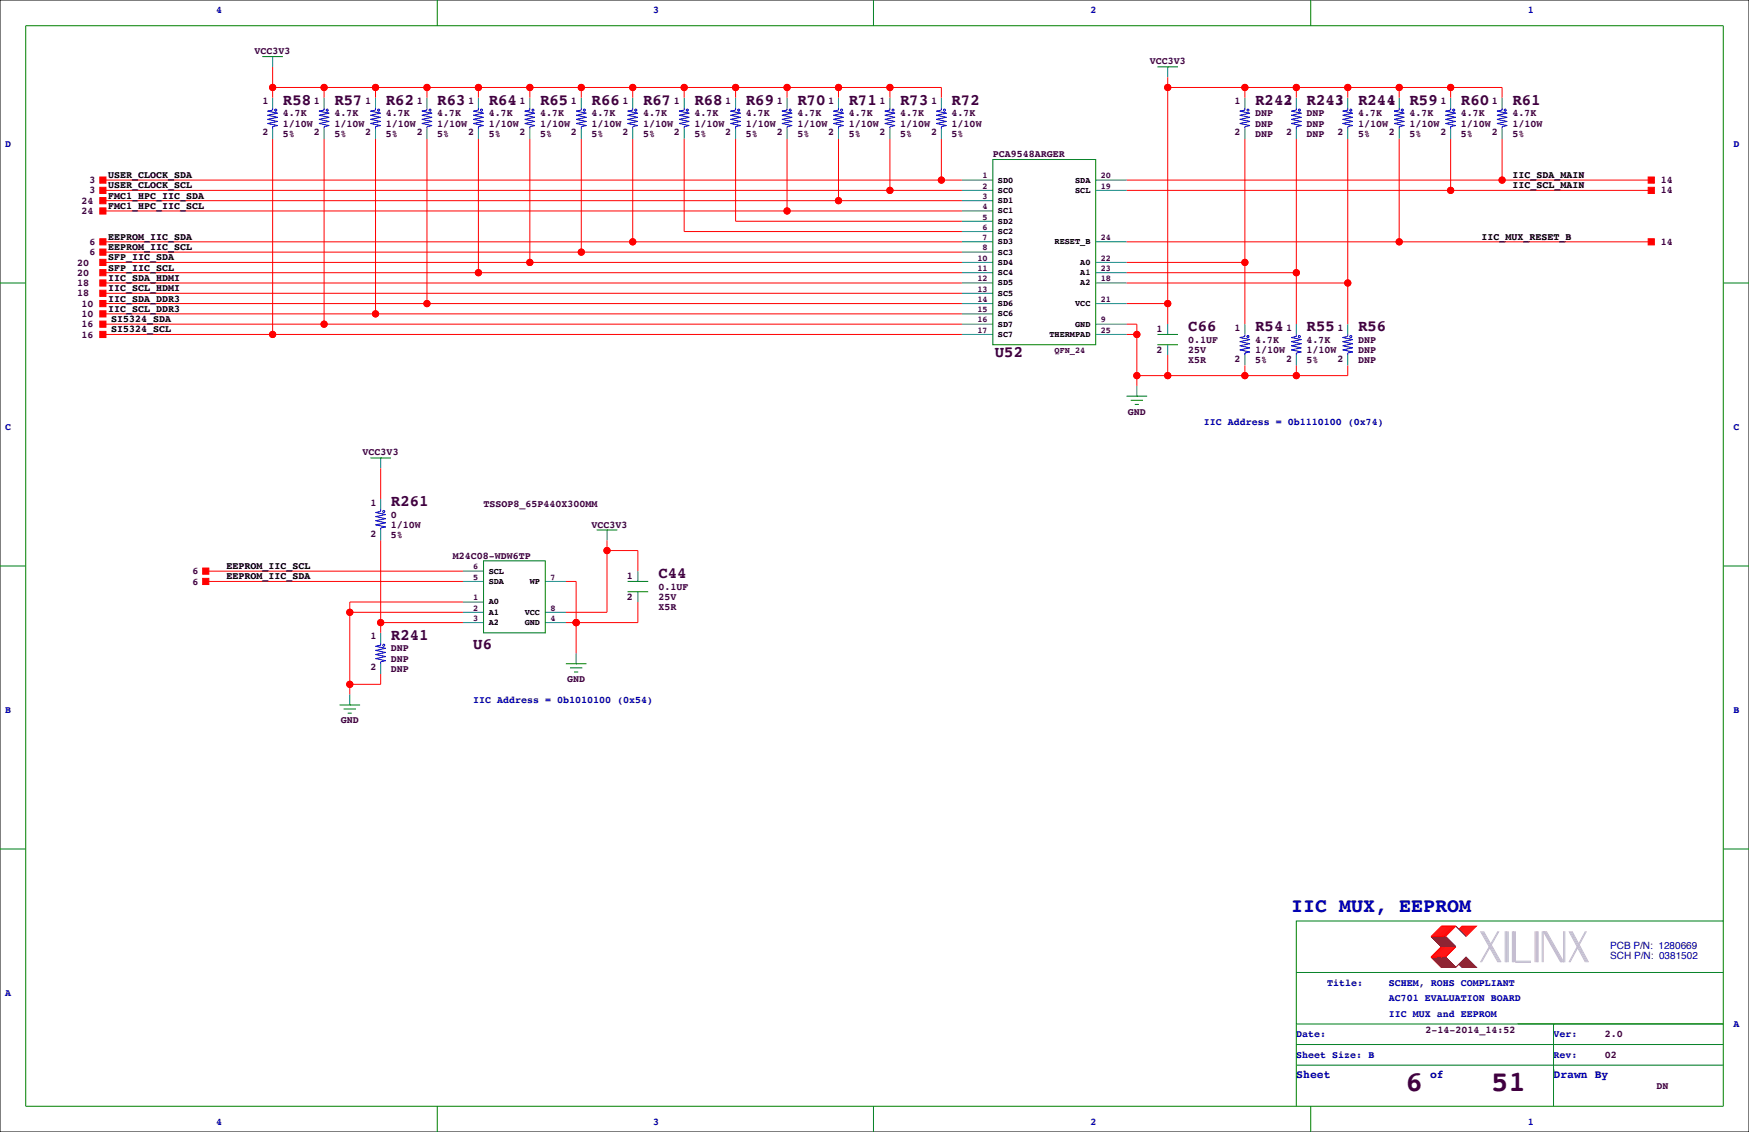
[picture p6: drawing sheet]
<svg xmlns="http://www.w3.org/2000/svg" width="432mm" height="279mm" viewBox="0 0 432 279" stroke-linecap="round" stroke-linejoin="round" font-family="sans-serif">
<path d="M0 0h431.8v279.4h-431.8z" fill="none" stroke="#000" stroke-width=".25"/>
<g fill="none" stroke="#f00" stroke-width=".25">
<path d="M67.3 16.5v7.6M288.3 19.1v60.9M67.3 34.3v48.2M67.3 21.6h165.1v2.5M80 21.6v2.5M80 34.3v45.7M92.7 21.6v2.5M92.7 34.3v43.2M105.4 21.6v2.5M105.4 34.3v40.6M118.1 21.6v2.5M118.1 34.3v33"/>
<path d="M130.8 21.6v2.5M130.8 34.3v30.5M143.5 21.6v2.5M143.5 34.3v27.9M156.2 21.6v2.5M156.2 34.3v25.4M168.9 21.6v2.5M168.9 34.3v22.9h68.6M181.6 21.6v2.5M181.6 34.3v20.3h55.9M194.3 21.6v2.5M194.3 34.3v17.8"/>
<path d="M207 21.6v2.5M207 34.3v15.2M219.7 21.6v2.5M219.7 34.3v12.7M232.4 34.3v10.1M288.3 21.6h82.5v2.5M307.3 21.6v2.5M307.3 34.3v45.7M320 21.6v2.5M320 34.3v45.7M332.7 21.6v2.5M332.7 34.3v45.7"/>
<path d="M345.4 21.6v2.5M345.4 34.3v25.4M358.1 21.6v2.5M358.1 34.3v12.7M370.8 34.3v10.1M25.4 47h212.1M25.4 49.5h212.1M25.4 52.1h212.1M25.4 59.7h212.1M25.4 44.4h212.1M278.1 47h129.6M278.1 59.7h129.6"/>
<path d="M278.1 44.4h129.6M25.4 69.8h212.1M25.4 67.3h212.1M25.4 64.8h212.1M25.4 62.2h212.1M25.4 74.9h212.1M25.4 72.4h212.1M25.4 77.5h212.1M278.1 69.8h54.6M278.1 67.3h41.9M278.1 64.8h29.2M278.1 74.9h10.2"/>
<path d="M25.4 80h212.1M25.4 82.5h212.1M278.1 80h2.6v15.2M278.1 82.5h2.6M288.3 87.6v5.1M307.3 90.2v2.5M320 90.2v2.5M332.7 90.2v2.5h-52M94 115.6v7.6M94 133.3v22.9M149.9 133.3v17.8h-10.2M149.9 135.9h7.6v5.1"/>
<path d="M50.8 143.5h63.5M50.8 141h63.5M86.4 151.1h27.9M94 153.7h20.3M114.3 148.6h-27.9v22.8M139.7 143.5h2.5v17.8M142.2 153.7h.1M157.5 148.6v5.1h-17.8M94 166.4v2.5h-7.6M355.9 233.7l-2.6 2.5h3.6l2.5-2.5M355.9 228.6h3.5l-2.5 2.5h-3.6zM356.1 233.7l-2.5 2.5"/>
<path d="M356.1 228.6l-2.5 2.5M356.4 233.7l-2.6 2.5M356.4 228.6l-2.6 2.5M356.6 233.7l-2.5 2.5M356.6 228.6l-2.5 2.5M356.9 233.7l-2.6 2.5M356.9 228.6l-2.6 2.5M357.1 233.7l-2.5 2.5M357.1 228.6l-2.5 2.5M357.4 233.7l-2.6 2.5M357.4 228.6l-2.6 2.5M357.6 233.7l-2.5 2.5"/>
<path d="M357.6 228.6l-2.5 2.5M357.9 233.7l-2.6 2.5M357.9 228.6l-2.6 2.5M358.1 233.7l-2.5 2.5M358.1 228.6l-2.5 2.5M358.4 233.7l-2.5 2.5M358.4 228.6l-2.5 2.5M358.6 233.7l-2.5 2.5M358.6 228.6l-2.5 2.5M358.9 233.7l-2.5 2.5M358.9 228.6l-2.5 2.5M359.2 233.7l-2.6 2.5"/>
<path d="M359.2 228.6l-2.6 2.5M360.2 229.4l.7-.8h3.6l-2.6 2.5M361.2 228.6l-.8 .8M361.4 228.6l-1 1M361.7 228.6l-1 1M361.9 228.6l-1.2 1.3M362.2 228.6l-1.3 1.3M362.5 228.6l-1.6 1.5M362.7 228.6l-1.5 1.5M363 228.6l-1.8 1.8M363.2 228.6l-1.8 1.8M363.5 228.6l-2.1 2"/>
<path d="M363.7 228.6l-2 2M364 228.6l-2.3 2.3M364.2 228.6l-2.3 2.3"/>
<circle cx="67.3" cy="21.6" r=".76"/>
<circle cx="80" cy="21.6" r=".76"/>
<circle cx="92.7" cy="21.6" r=".76"/>
<circle cx="105.4" cy="21.6" r=".76"/>
<circle cx="118.1" cy="21.6" r=".76"/>
<circle cx="130.8" cy="21.6" r=".76"/>
<circle cx="143.5" cy="21.6" r=".76"/>
<circle cx="156.2" cy="21.6" r=".76"/>
<circle cx="168.9" cy="21.6" r=".76"/>
<circle cx="181.6" cy="21.6" r=".76"/>
<circle cx="194.3" cy="21.6" r=".76"/>
<circle cx="207" cy="21.6" r=".76"/>
<circle cx="219.7" cy="21.6" r=".76"/>
<circle cx="288.3" cy="21.6" r=".76"/>
<circle cx="307.3" cy="21.6" r=".76"/>
<circle cx="320" cy="21.6" r=".76"/>
<circle cx="332.7" cy="21.6" r=".76"/>
<circle cx="345.4" cy="21.6" r=".76"/>
<circle cx="358.1" cy="21.6" r=".76"/>
<circle cx="156.2" cy="59.7" r=".76"/>
<circle cx="194.3" cy="52.1" r=".76"/>
<circle cx="207" cy="49.5" r=".76"/>
<circle cx="219.7" cy="47" r=".76"/>
<circle cx="232.4" cy="44.4" r=".76"/>
<circle cx="345.4" cy="59.7" r=".76"/>
<circle cx="358.1" cy="47" r=".76"/>
<circle cx="370.8" cy="44.4" r=".76"/>
<circle cx="92.7" cy="77.5" r=".76"/>
<circle cx="105.4" cy="74.9" r=".76"/>
<circle cx="118.1" cy="67.3" r=".76"/>
<circle cx="130.8" cy="64.8" r=".76"/>
<circle cx="143.5" cy="62.2" r=".76"/>
<circle cx="288.3" cy="74.9" r=".76"/>
<circle cx="307.3" cy="64.8" r=".76"/>
<circle cx="320" cy="67.3" r=".76"/>
<circle cx="332.7" cy="69.8" r=".76"/>
<circle cx="67.3" cy="82.5" r=".76"/>
<circle cx="80" cy="80" r=".76"/>
<circle cx="280.7" cy="92.7" r=".76"/>
<circle cx="280.7" cy="82.5" r=".76"/>
<circle cx="288.3" cy="92.7" r=".76"/>
<circle cx="307.3" cy="92.7" r=".76"/>
<circle cx="320" cy="92.7" r=".76"/>
<circle cx="149.9" cy="135.9" r=".76"/>
<circle cx="86.4" cy="151.1" r=".76"/>
<circle cx="94" cy="153.7" r=".76"/>
<circle cx="142.2" cy="153.7" r=".76"/>
<circle cx="86.4" cy="168.9" r=".76"/>
</g>
<g fill="#f00" stroke="#f00" stroke-width=".25">
<path d="M50 142.7h1.6v1.6h-1.6z" fill-rule="evenodd"/>
<path d="M50 140.2h1.6v1.5h-1.6z" fill-rule="evenodd"/>
<path d="M24.6 46.2h1.6v1.6h-1.6z" fill-rule="evenodd"/>
<path d="M24.6 48.8h1.6v1.5h-1.6z" fill-rule="evenodd"/>
<path d="M24.6 51.3h1.6v1.5h-1.6z" fill-rule="evenodd"/>
<path d="M24.6 58.9h1.6v1.6h-1.6z" fill-rule="evenodd"/>
<path d="M24.6 61.5h1.6v1.5h-1.6z" fill-rule="evenodd"/>
<path d="M24.6 64h1.6v1.5h-1.6z" fill-rule="evenodd"/>
<path d="M24.6 74.2h1.6v1.5h-1.6z" fill-rule="evenodd"/>
<path d="M24.6 66.5h1.6v1.6h-1.6z" fill-rule="evenodd"/>
<path d="M24.6 69.1h1.6v1.5h-1.6z" fill-rule="evenodd"/>
<path d="M24.6 71.6h1.6v1.6h-1.6z" fill-rule="evenodd"/>
<path d="M24.6 81.8h1.6v1.5h-1.6z" fill-rule="evenodd"/>
<path d="M406.9 43.7h1.5v1.5h-1.5z" fill-rule="evenodd"/>
<path d="M406.9 46.2h1.5v1.6h-1.5z" fill-rule="evenodd"/>
<path d="M24.6 76.7h1.6v1.5h-1.6z" fill-rule="evenodd"/>
<path d="M24.6 79.2h1.6v1.6h-1.6z" fill-rule="evenodd"/>
<path d="M24.6 43.7h1.6v1.5h-1.6z" fill-rule="evenodd"/>
<path d="M406.9 58.9h1.5v1.6h-1.5z" fill-rule="evenodd"/>
<circle cx="94" cy="153.7" r=".76"/>
<circle cx="149.9" cy="135.9" r=".76"/>
<circle cx="86.4" cy="151.1" r=".76"/>
<circle cx="86.4" cy="168.9" r=".76"/>
<circle cx="142.2" cy="153.7" r=".76"/>
<circle cx="332.7" cy="69.8" r=".76"/>
<circle cx="320" cy="67.3" r=".76"/>
<circle cx="307.3" cy="64.8" r=".76"/>
<circle cx="280.7" cy="82.5" r=".76"/>
<circle cx="280.7" cy="92.7" r=".76"/>
<circle cx="288.3" cy="92.7" r=".76"/>
<circle cx="307.3" cy="92.7" r=".76"/>
<circle cx="320" cy="92.7" r=".76"/>
<circle cx="219.7" cy="47" r=".76"/>
<circle cx="207" cy="49.5" r=".76"/>
<circle cx="194.3" cy="52.1" r=".76"/>
<circle cx="156.2" cy="59.7" r=".76"/>
<circle cx="143.5" cy="62.2" r=".76"/>
<circle cx="130.8" cy="64.8" r=".76"/>
<circle cx="105.4" cy="74.9" r=".76"/>
<circle cx="118.1" cy="67.3" r=".76"/>
<circle cx="67.3" cy="82.5" r=".76"/>
<circle cx="370.8" cy="44.4" r=".76"/>
<circle cx="358.1" cy="47" r=".76"/>
<circle cx="288.3" cy="74.9" r=".76"/>
<circle cx="288.3" cy="21.6" r=".76"/>
<circle cx="307.3" cy="21.6" r=".76"/>
<circle cx="320" cy="21.6" r=".76"/>
<circle cx="332.7" cy="21.6" r=".76"/>
<circle cx="358.1" cy="21.6" r=".76"/>
<circle cx="345.4" cy="21.6" r=".76"/>
<circle cx="92.7" cy="77.5" r=".76"/>
<circle cx="80" cy="80" r=".76"/>
<circle cx="232.4" cy="44.4" r=".76"/>
<circle cx="67.3" cy="21.6" r=".76"/>
<circle cx="80" cy="21.6" r=".76"/>
<circle cx="92.7" cy="21.6" r=".76"/>
<circle cx="105.4" cy="21.6" r=".76"/>
<circle cx="118.1" cy="21.6" r=".76"/>
<circle cx="130.8" cy="21.6" r=".76"/>
<circle cx="143.5" cy="21.6" r=".76"/>
<circle cx="156.2" cy="21.6" r=".76"/>
<circle cx="168.9" cy="21.6" r=".76"/>
<circle cx="181.6" cy="21.6" r=".76"/>
<circle cx="194.3" cy="21.6" r=".76"/>
<circle cx="207" cy="21.6" r=".76"/>
<circle cx="219.7" cy="21.6" r=".76"/>
<circle cx="345.4" cy="59.7" r=".76"/>
</g>
<g fill="none" stroke="#008080" stroke-width=".25">
<path d="M67.3 14v2.5M288.3 16.5v2.6M67.3 24.1v2.6M67.3 31.8v2.5M80 24.1v2.6M80 31.8v2.5M92.7 24.1v2.6M92.7 31.8v2.5M105.4 24.1v2.6M105.4 31.8v2.5M118.1 24.1v2.6M118.1 31.8v2.5"/>
<path d="M130.8 24.1v2.6M130.8 31.8v2.5M143.5 24.1v2.6M143.5 31.8v2.5M156.2 24.1v2.6M156.2 31.8v2.5M168.9 24.1v2.6M168.9 31.8v2.5M181.6 24.1v2.6M181.6 31.8v2.5M194.3 24.1v2.6M194.3 31.8v2.5"/>
<path d="M207 24.1v2.6M207 31.8v2.5M219.7 24.1v2.6M219.7 31.8v2.5M232.4 24.1v2.6M232.4 31.8v2.5M307.3 24.1v2.6M307.3 31.8v2.5M320 24.1v2.6M320 31.8v2.5M332.7 24.1v2.6M332.7 31.8v2.5"/>
<path d="M345.4 24.1v2.6M345.4 31.8v2.5M358.1 24.1v2.6M358.1 31.8v2.5M370.8 24.1v2.6M370.8 31.8v2.5M237.5 44.4h7.6M237.5 47h7.6M237.5 49.5h7.6M237.5 52.1h7.6M237.5 54.6h7.6M237.5 57.2h7.6"/>
<path d="M237.5 59.7h7.6M270.5 44.4h7.6M270.5 47h7.6M270.5 59.7h7.6M237.5 74.9h7.6M237.5 77.5h7.6M237.5 69.8h7.6M237.5 72.4h7.6M237.5 64.8h7.6M237.5 67.3h7.6M237.5 62.2h7.6M270.5 74.9h7.6"/>
<path d="M270.5 69.8h7.6M270.5 64.8h7.6M270.5 67.3h7.6M237.5 82.5h7.6M237.5 80h7.6M270.5 82.5h7.6M270.5 80h7.6M280.7 95.2v2.6M288.3 80v2.5M288.3 85.1v2.5M307.3 80v2.5M307.3 87.6v2.6"/>
<path d="M320 80v2.5M320 87.6v2.6M332.7 80v2.5M332.7 87.6v2.6M94 113v2.6M94 123.2v2.5M94 130.8v2.5M149.9 130.8v2.5M94 156.2v2.6M114.3 141h5.1M114.3 143.5h5.1M114.3 148.6h5.1"/>
<path d="M114.3 151.1h5.1M114.3 153.7h5.1M134.6 143.5h5.1M134.6 151.1h5.1M134.6 153.7h5.1M157.5 141v2.5M157.5 146v2.6M86.4 171.4v2.6M94 163.8v2.6M142.2 161.3v2.5"/>
</g>
<g fill="none" stroke="#00f" stroke-width=".25">
<path d="M67.3 26.7v.5l-1.3 .2 2.6 .5-2.6 .5 2.6 .6-2.6 .5 2.6 .5-2.6 .5 2.6 .5-1.3 .2v.6M80 26.7v.5l-1.3 .2 2.6 .5-2.6 .5 2.6 .6-2.6 .5 2.6 .5-2.6 .5 2.6 .5-1.3 .2v.6M92.7 26.7v.5l-1.3 .2 2.6 .5-2.6 .5 2.6 .6-2.6 .5 2.6 .5-2.6 .5 2.6 .5-1.3 .2v.6M105.4 26.7v.5l-1.3 .2 2.6 .5-2.6 .5 2.6 .6-2.6 .5 2.6 .5-2.6 .5 2.6 .5-1.3 .2v.6M118.1 26.7v.5l-1.3 .2 2.6 .5-2.6 .5 2.6 .6-2.6 .5 2.6 .5-2.6 .5 2.6 .5-1.3 .2v.6M130.8 26.7v.5l-1.3 .2 2.6 .5-2.6 .5 2.6 .6-2.6 .5 2.6 .5-2.6 .5 2.6 .5-1.3 .2v.6M143.5 26.7v.5l-1.3 .2 2.6 .5-2.6 .5 2.6 .6-2.6 .5 2.6 .5-2.6 .5 2.6 .5-1.3 .2v.6M156.2 26.7v.5l-1.3 .2 2.6 .5-2.6 .5 2.6 .6-2.6 .5 2.6 .5-2.6 .5 2.6 .5-1.3 .2v.6M168.9 26.7v.5l-1.3 .2 2.6 .5-2.6 .5 2.6 .6-2.6 .5 2.6 .5-2.6 .5 2.6 .5-1.3 .2v.6M181.6 26.7v.5l-1.3 .2 2.6 .5-2.6 .5 2.6 .6-2.6 .5 2.6 .5-2.6 .5 2.6 .5-1.3 .2v.6M194.3 26.7v.5l-1.3 .2 2.6 .5-2.6 .5 2.6 .6-2.6 .5 2.6 .5-2.6 .5 2.6 .5-1.3 .2v.6M207 26.7v.5l-1.3 .2 2.6 .5-2.6 .5 2.6 .6-2.6 .5 2.6 .5-2.6 .5 2.6 .5-1.3 .2v.6"/>
<path d="M219.7 26.7v.5l-1.3 .2 2.6 .5-2.6 .5 2.6 .6-2.6 .5 2.6 .5-2.6 .5 2.6 .5-1.3 .2v.6M232.4 26.7v.5l-1.3 .2 2.6 .5-2.6 .5 2.6 .6-2.6 .5 2.6 .5-2.6 .5 2.6 .5-1.3 .2v.6M307.3 26.7v.5l-1.2 .2 2.5 .5-2.5 .5 2.5 .6-2.5 .5 2.5 .5-2.5 .5 2.5 .5-1.3 .2v.6M320 26.7v.5l-1.2 .2 2.5 .5-2.5 .5 2.5 .6-2.5 .5 2.5 .5-2.5 .5 2.5 .5-1.3 .2v.6M332.7 26.7v.5l-1.2 .2 2.5 .5-2.5 .5 2.5 .6-2.5 .5 2.5 .5-2.5 .5 2.5 .5-1.3 .2v.6M345.4 26.7v.5l-1.2 .2 2.5 .5-2.5 .5 2.5 .6-2.5 .5 2.5 .5-2.5 .5 2.5 .5-1.3 .2v.6M358.1 26.7v.5l-1.2 .2 2.5 .5-2.5 .5 2.5 .6-2.5 .5 2.5 .5-2.5 .5 2.5 .5-1.3 .2v.6M370.8 26.7v.5l-1.2 .2 2.5 .5-2.5 .5 2.5 .6-2.5 .5 2.5 .5-2.5 .5 2.5 .5-1.3 .2v.6M307.3 82.5v.6l-1.2 .2 2.5 .5-2.5 .5 2.5 .5-2.5 .5 2.5 .6-2.5 .5 2.5 .5-1.3 .2v.5M320 82.5v.6l-1.2 .2 2.5 .5-2.5 .5 2.5 .5-2.5 .5 2.5 .6-2.5 .5 2.5 .5-1.3 .2v.5M332.7 82.5v.6l-1.2 .2 2.5 .5-2.5 .5 2.5 .5-2.5 .5 2.5 .6-2.5 .5 2.5 .5-1.3 .2v.5M94 125.7v.5l-1.3 .3 2.5 .5-2.5 .5 2.5 .5-2.5 .5 2.5 .5-2.5 .5 2.5 .5-1.2 .3v.5"/>
<path d="M94 158.8v.5l-1.3 .2 2.5 .5-2.5 .5 2.5 .5-2.5 .5 2.5 .6-2.5 .5 2.5 .5-1.2 .2v.5"/>
<circle cx="68.1" cy="27.2" r=".25"/>
<circle cx="80.8" cy="27.2" r=".25"/>
<circle cx="93.5" cy="27.2" r=".25"/>
<circle cx="106.2" cy="27.2" r=".25"/>
<circle cx="118.9" cy="27.2" r=".25"/>
<circle cx="131.6" cy="27.2" r=".25"/>
<circle cx="144.3" cy="27.2" r=".25"/>
<circle cx="157" cy="27.2" r=".25"/>
<circle cx="169.7" cy="27.2" r=".25"/>
<circle cx="182.4" cy="27.2" r=".25"/>
<circle cx="195.1" cy="27.2" r=".25"/>
<circle cx="207.8" cy="27.2" r=".25"/>
<circle cx="220.5" cy="27.2" r=".25"/>
<circle cx="233.2" cy="27.2" r=".25"/>
<circle cx="308.1" cy="27.2" r=".25"/>
<circle cx="320.8" cy="27.2" r=".25"/>
<circle cx="333.5" cy="27.2" r=".25"/>
<circle cx="346.2" cy="27.2" r=".25"/>
<circle cx="358.9" cy="27.2" r=".25"/>
<circle cx="371.6" cy="27.2" r=".25"/>
<circle cx="308.1" cy="83.1" r=".25"/>
<circle cx="320.8" cy="83.1" r=".25"/>
<circle cx="333.5" cy="83.1" r=".25"/>
<circle cx="94.7" cy="126.2" r=".25"/>
<circle cx="94.7" cy="159.3" r=".25"/>
</g>
<g fill="none" stroke="#008000" stroke-width=".25">
<path d="M6.3 6.4h419.1v266.6h-419.1zM64.8 14h5M67.3 14h.1M107.9 0v6.4M215.6 0v6.4M285.8 16.5h5M288.3 16.5h.1M323.6 0v6.4M245.1 39.4h25.4v45.7h-25.4zM0 69.8h6.3M425.4 69.8h6.4M278.1 97.8h5.1"/>
<path d="M279.1 98.8h3.1M280.2 99.8h1M280.7 97.8h.1M285.8 85.1h5M285.8 82.5h5M91.4 113h5.1M94 113h.1M0 139.7h6.3M119.4 138.4h15.2v17.8h-15.2zM147.3 130.8h5.1M149.9 130.8h.1M425.4 139.7h6.4"/>
<path d="M154.9 146h5.1M154.9 143.5h5.1M83.8 174h5.1M84.8 175h3.1M85.9 176h1M86.4 174h.1M139.7 163.8h5.1M140.7 164.8h3.1M141.7 165.9h1M142.2 163.8h.1M0 209.5h6.3M425.4 209.5h6.4"/>
<path d="M425.4 227.3h-105.4v35.6M320 257.8h105.4M320 252.7h105.4M320 240h105.4M383.5 252.7v20.3M107.9 273v6.4M215.6 273v6.4M320 262.9v10.1M320 262.9h105.4M323.6 273v6.4M383.5 264.2h.1"/>
</g>
<g fill="none" stroke="#800000" stroke-width=".25">
<path d="M353.3 236.2l2.6 2.6h3.5M353.3 231.1l2.6 2.6M353.6 231.1l2.5 2.6M353.6 236.2l2.5 2.6M353.8 231.1l2.6 2.6M353.8 236.2l2.6 2.6M354.1 231.1l2.5 2.6M354.1 236.2l2.5 2.6M354.3 231.1l2.6 2.6M354.3 236.2l2.6 2.6M354.6 231.1l2.5 2.6M354.6 236.2l2.5 2.6"/>
<path d="M354.8 231.1l2.6 2.6M354.8 236.2l2.6 2.6M355.1 231.1l2.5 2.6M355.1 236.2l2.5 2.6M355.3 231.1l2.6 2.6M355.3 236.2l2.6 2.6M355.6 231.1l2.5 2.6M355.6 236.2l2.5 2.6M355.9 231.1l2.5 2.6M355.9 236.2l2.5 2.6M356.1 231.1l2.5 2.6M356.1 236.2l2.5 2.6"/>
<path d="M356.4 231.1l2.5 2.6M356.4 236.2l2.5 2.6M356.6 231.1l2.6 2.6M356.6 236.2l2.6 2.6M356.9 231.1l2.5 2.6M356.9 236.2l2.5 2.6M359.4 228.6l2.5 2.5M360.2 238l.7 .8h3.6l-2.6-2.6-2.5 2.6M360.4 237.7l1 1.1M360.4 238l.8 .8M360.7 237.5l1.2 1.3M360.7 237.7l1 1.1"/>
<path d="M360.9 237.2l1.6 1.6M360.9 237.5l1.3 1.3M361.2 237l1.8 1.8M361.2 237.2l1.5 1.6M361.4 236.7l2.1 2.1M361.4 237l1.8 1.8M361.7 236.5l2.3 2.3M361.7 236.7l2 2.1M361.9 236.5l2.3 2.3"/>
</g>
<g fill="none" stroke="#c0c0c0" stroke-width=".25">
<path d="M365.5 229.9l4.3 7.6M365.8 229.9l4.3 7.6M366 229.9l4.3 7.6M366.3 229.9l4.3 7.6M369.8 229.9l-4.3 7.6M370.1 229.9l-4.3 7.6M371.6 229.9v7.6M371.9 229.9v7.6M372.1 229.9v7.6M372.4 229.9v7.6M373.4 229.9v7.6M373.6 229.9v7.6"/>
<path d="M373.9 229.9v7.6M374.1 229.9v7.6h3.9M374.1 237.2h3.9M379 229.9v7.6M379.2 229.9v7.6M379.5 229.9v7.6M379.7 229.9v7.6M380.7 229.9v7.6M381 237.5v-7.6l4.3 7.6M381.3 229.9l4.3 7.6M381.5 229.9l4.3 7.6M381.8 229.9l4.3 7.6v-7.6"/>
<path d="M386.3 229.9v7.6M387.3 229.9l4.1 7.6M387.6 229.9l4.1 7.6M387.9 229.9l4 7.6M388.1 229.9l4.1 7.6M391.4 229.9l-4.1 7.6M391.7 229.9l-4.1 7.6"/>
</g>
<g font-size="7.1" fill="#400040">
<text x="347" y="269.3">6</text>
<text x="368.2" y="269.3">51</text>
</g>
<text font-size="4.9" fill="#0000a0" x="318.8" y="225.1">IIC MUX, EEPROM</text>
<g font-size="3.9" fill="#400040">
<text x="69.8" y="25.9">R58</text>
<text x="82.5" y="25.9">R57</text>
<text x="95.2" y="25.9">R62</text>
<text x="107.9" y="25.9">R63</text>
<text x="120.6" y="25.9">R64</text>
<text x="133.3" y="25.9">R65</text>
<text x="146" y="25.9">R66</text>
<text x="158.7" y="25.9">R67</text>
<text x="171.4" y="25.9">R68</text>
<text x="184.1" y="25.9">R69</text>
<text x="196.8" y="25.9">R70</text>
<text x="209.5" y="25.9">R71</text>
<text x="222.2" y="25.9">R73</text>
<text x="234.9" y="25.9">R72</text>
<text x="309.9" y="25.9">R242</text>
<text x="322.6" y="25.9">R243</text>
<text x="335.3" y="25.9">R244</text>
<text x="348" y="25.9">R59</text>
<text x="360.7" y="25.9">R60</text>
<text x="373.4" y="25.9">R61</text>
<text x="293.4" y="81.8">C66</text>
<text x="309.9" y="81.8">R54</text>
<text x="322.6" y="81.8">R55</text>
<text x="335.3" y="81.8">R56</text>
<text x="245.6" y="88.1">U52</text>
<text x="96.5" y="124.9">R261</text>
<text x="162.6" y="142.7">C44</text>
<text x="96.5" y="158">R241</text>
<text x="116.8" y="160.2">U6</text>
</g>
<g font-size="2.8" fill="#0000a0">
<text x="320" y="266.1">Sheet</text>
<text x="353.1" y="266.1">of</text>
<text x="383.5" y="266.1">Drawn By</text>
</g>
<g font-size="2.5" fill="#0000a0">
<text x="53.3" y="3.3">4</text>
<text x="161.3" y="3.3">3</text>
<text x="269.2" y="3.3">2</text>
<text x="377.2" y="3.3">1</text>
<text x="1.3" y="36.3">D</text>
<text x="428" y="36.3">D</text>
<text x="1.3" y="106.2">C</text>
<text x="297.2" y="104.9">IIC Address = 0b1110100 (0x74)</text>
<text x="428" y="106.2">C</text>
<text x="116.8" y="173.5">IIC Address = 0b1010100 (0x54)</text>
<text x="1.3" y="176">B</text>
<text x="428" y="176">B</text>
<text x="397.5" y="236.8">SCH P/N: 0381502</text>
<text x="397.5" y="234.2">PCB P/N: 1280669</text>
<text x="1.3" y="245.9">A</text>
<text x="327.7" y="243.3">Title:</text>
<text x="342.9" y="243.3">SCHEM, ROHS COMPLIANT</text>
<text x="342.9" y="247.1">AC701 EVALUATION BOARD</text>
<text x="342.9" y="251">IIC MUX and EEPROM</text>
<text x="320" y="256">Date:</text>
<text x="383.5" y="256">Ver:</text>
<text x="428" y="253.5">A</text>
<text x="320" y="261.1">Sheet Size: B</text>
<text x="383.5" y="261.1">Rev:</text>
<text x="53.3" y="277.6">4</text>
<text x="161.3" y="277.6">3</text>
<text x="269.2" y="277.6">2</text>
<text x="377.2" y="277.6">1</text>
</g>
<g font-size="2.5" fill="#400040">
<text x="62.9" y="13.2">VCC3V3</text>
<text x="283.8" y="15.8">VCC3V3</text>
<text x="64.8" y="25.7">1</text>
<text x="69.8" y="28.7">4.7K</text>
<text x="77.5" y="25.7">1</text>
<text x="82.5" y="28.7">4.7K</text>
<text x="90.2" y="25.7">1</text>
<text x="95.2" y="28.7">4.7K</text>
<text x="102.9" y="25.7">1</text>
<text x="107.9" y="28.7">4.7K</text>
<text x="115.6" y="25.7">1</text>
<text x="120.6" y="28.7">4.7K</text>
<text x="128.3" y="25.7">1</text>
<text x="133.3" y="28.7">4.7K</text>
<text x="141" y="25.7">1</text>
<text x="146" y="28.7">4.7K</text>
<text x="153.7" y="25.7">1</text>
<text x="158.7" y="28.7">4.7K</text>
<text x="166.4" y="25.7">1</text>
<text x="171.4" y="28.7">4.7K</text>
<text x="179.1" y="25.7">1</text>
<text x="184.1" y="28.7">4.7K</text>
<text x="191.8" y="25.7">1</text>
<text x="196.8" y="28.7">4.7K</text>
<text x="204.5" y="25.7">1</text>
<text x="209.5" y="28.7">4.7K</text>
<text x="217.2" y="25.7">1</text>
<text x="222.2" y="28.7">4.7K</text>
<text x="229.9" y="25.7">1</text>
<text x="234.9" y="28.7">4.7K</text>
<text x="304.8" y="25.7">1</text>
<text x="309.9" y="28.7">DNP</text>
<text x="317.5" y="25.7">1</text>
<text x="322.6" y="28.7">DNP</text>
<text x="330.2" y="25.7">1</text>
<text x="335.3" y="28.7">4.7K</text>
<text x="342.9" y="25.7">1</text>
<text x="348" y="28.7">4.7K</text>
<text x="355.6" y="25.7">1</text>
<text x="360.7" y="28.7">4.7K</text>
<text x="368.3" y="25.7">1</text>
<text x="373.4" y="28.7">4.7K</text>
<text x="64.8" y="33.4">2</text>
<text x="69.8" y="31.2">1/10W</text>
<text x="69.8" y="33.8">5%</text>
<text x="77.5" y="33.4">2</text>
<text x="82.5" y="33.8">5%</text>
<text x="82.5" y="31.2">1/10W</text>
<text x="90.2" y="33.4">2</text>
<text x="95.2" y="33.8">5%</text>
<text x="95.2" y="31.2">1/10W</text>
<text x="102.9" y="33.4">2</text>
<text x="107.9" y="31.2">1/10W</text>
<text x="107.9" y="33.8">5%</text>
<text x="115.6" y="33.4">2</text>
<text x="120.6" y="33.8">5%</text>
<text x="120.6" y="31.2">1/10W</text>
<text x="128.3" y="33.4">2</text>
<text x="133.3" y="31.2">1/10W</text>
<text x="133.3" y="33.8">5%</text>
<text x="141" y="33.4">2</text>
<text x="146" y="33.8">5%</text>
<text x="146" y="31.2">1/10W</text>
<text x="153.7" y="33.4">2</text>
<text x="158.7" y="31.2">1/10W</text>
<text x="158.7" y="33.8">5%</text>
<text x="166.4" y="33.4">2</text>
<text x="171.4" y="31.2">1/10W</text>
<text x="171.4" y="33.8">5%</text>
<text x="179.1" y="33.4">2</text>
<text x="184.1" y="33.8">5%</text>
<text x="184.1" y="31.2">1/10W</text>
<text x="191.8" y="33.4">2</text>
<text x="196.8" y="31.2">1/10W</text>
<text x="196.8" y="33.8">5%</text>
<text x="204.5" y="33.4">2</text>
<text x="209.5" y="33.8">5%</text>
<text x="209.5" y="31.2">1/10W</text>
<text x="217.2" y="33.4">2</text>
<text x="222.2" y="33.8">5%</text>
<text x="222.2" y="31.2">1/10W</text>
<text x="229.9" y="33.4">2</text>
<text x="234.9" y="31.2">1/10W</text>
<text x="234.9" y="33.8">5%</text>
<text x="304.8" y="33.4">2</text>
<text x="309.9" y="31.2">DNP</text>
<text x="309.9" y="33.8">DNP</text>
<text x="317.5" y="33.4">2</text>
<text x="322.6" y="33.8">DNP</text>
<text x="322.6" y="31.2">DNP</text>
<text x="330.2" y="33.4">2</text>
<text x="335.3" y="33.8">5%</text>
<text x="335.3" y="31.2">1/10W</text>
<text x="342.9" y="33.4">2</text>
<text x="348" y="31.2">1/10W</text>
<text x="348" y="33.8">5%</text>
<text x="355.6" y="33.4">2</text>
<text x="360.7" y="33.8">5%</text>
<text x="360.7" y="31.2">1/10W</text>
<text x="368.3" y="33.4">2</text>
<text x="373.4" y="31.2">1/10W</text>
<text x="373.4" y="33.8">5%</text>
<text x="245.1" y="38.9">PCA9548ARGER</text>
<text x="22.1" y="45.2">3</text>
<text x="22.1" y="47.8">3</text>
<text x="410" y="47.8">14</text>
<text x="410" y="45.2">14</text>
<text x="20.1" y="52.8">24</text>
<text x="20.1" y="50.3">24</text>
<text x="19" y="65.5">20</text>
<text x="22.1" y="63">6</text>
<text x="22.1" y="60.5">6</text>
<text x="410" y="60.5">14</text>
<text x="19" y="70.6">18</text>
<text x="19" y="68.1">20</text>
<text x="19" y="73.2">18</text>
<text x="20.1" y="75.7">10</text>
<text x="20.1" y="80.8">16</text>
<text x="20.1" y="78.2">10</text>
<text x="20.1" y="83.3">16</text>
<text x="285.5" y="82">1</text>
<text x="304.8" y="81.6">1</text>
<text x="317.5" y="81.6">1</text>
<text x="330.2" y="81.6">1</text>
<text x="285.5" y="87.1">2</text>
<text x="293.4" y="89.7">X5R</text>
<text x="293.4" y="87.1">25V</text>
<text x="293.4" y="84.6">0.1UF</text>
<text x="304.8" y="89.2">2</text>
<text x="309.9" y="89.7">5%</text>
<text x="309.9" y="87.1">1/10W</text>
<text x="309.9" y="84.6">4.7K</text>
<text x="317.5" y="89.2">2</text>
<text x="322.6" y="84.6">4.7K</text>
<text x="322.6" y="87.1">1/10W</text>
<text x="322.6" y="89.7">5%</text>
<text x="330.2" y="89.2">2</text>
<text x="335.3" y="84.6">DNP</text>
<text x="335.3" y="87.1">DNP</text>
<text x="335.3" y="89.7">DNP</text>
<text x="278.4" y="102.4">GND</text>
<text x="89.5" y="112.3">VCC3V3</text>
<text x="91.4" y="124.8">1</text>
<text x="119.4" y="125.2">TSSOP8_65P440X300MM</text>
<text x="96.5" y="127.8">0</text>
<text x="96.5" y="130.3">1/10W</text>
<text x="146" y="130.3">VCC3V3</text>
<text x="91.4" y="132.4">2</text>
<text x="96.5" y="132.8">5%</text>
<text x="111.8" y="137.9">M24C08-WDW6TP</text>
<text x="47.5" y="141.7">6</text>
<text x="154.7" y="143">1</text>
<text x="47.5" y="144.3">6</text>
<text x="154.7" y="148.1">2</text>
<text x="162.6" y="148.1">25V</text>
<text x="162.6" y="145.5">0.1UF</text>
<text x="162.6" y="150.6">X5R</text>
<text x="91.4" y="157.8">1</text>
<text x="96.5" y="160.8">DNP</text>
<text x="91.4" y="165.4">2</text>
<text x="96.5" y="163.3">DNP</text>
<text x="96.5" y="165.9">DNP</text>
<text x="140" y="168.4">GND</text>
<text x="84.1" y="178.6">GND</text>
<text x="351.9" y="255">2-14-2014_14:52</text>
<text x="396.2" y="256">2.0</text>
<text x="396.2" y="261.1">02</text>
<text x="408.9" y="268.7">DN</text>
</g>
<g font-size="2.5">
<text x="26.7" y="43.9">USER_CLOCK_SDA</text>
<text x="26.7" y="46.5">USER_CLOCK_SCL</text>
<text x="373.4" y="46.5">IIC_SCL_MAIN</text>
<text x="373.4" y="43.9">IIC_SDA_MAIN</text>
<text x="26.7" y="51.6">FMC1_HPC_IIC_SCL</text>
<text x="26.7" y="49">FMC1_HPC_IIC_SDA</text>
<text x="26.7" y="59.2">EEPROM_IIC_SDA</text>
<text x="365.8" y="59.2">IIC_MUX_RESET_B</text>
<text x="26.7" y="64.3">SFP_IIC_SDA</text>
<text x="26.7" y="61.7">EEPROM_IIC_SCL</text>
<text x="26.7" y="71.9">IIC_SCL_HDMI</text>
<text x="26.7" y="69.3">IIC_SDA_HDMI</text>
<text x="26.7" y="66.8">SFP_IIC_SCL</text>
<text x="26.7" y="77">IIC_SCL_DDR3</text>
<text x="26.7" y="74.4">IIC_SDA_DDR3</text>
<text x="27.4" y="79.5">SI5324_SDA</text>
<text x="27.4" y="82">SI5324_SCL</text>
<text x="55.9" y="140.5">EEPROM_IIC_SCL</text>
<text x="55.9" y="143">EEPROM_IIC_SDA</text>
</g>
<g font-size="2.1" fill="#400040">
<text x="242.6" y="44">1</text>
<text x="242.6" y="46.6">2</text>
<text x="271.8" y="46.6">19</text>
<text x="271.8" y="44">20</text>
<text x="242.6" y="49.1">3</text>
<text x="242.6" y="51.6">4</text>
<text x="242.6" y="54.2">5</text>
<text x="242.6" y="56.7">6</text>
<text x="242.6" y="59.3">7</text>
<text x="271.8" y="59.3">24</text>
<text x="241.3" y="64.3">10</text>
<text x="242.6" y="61.8">8</text>
<text x="271.8" y="64.3">22</text>
<text x="241.3" y="69.4">12</text>
<text x="241.3" y="72">13</text>
<text x="241.3" y="66.9">11</text>
<text x="271.8" y="66.9">23</text>
<text x="271.8" y="69.4">18</text>
<text x="241.3" y="74.5">14</text>
<text x="241.3" y="77">15</text>
<text x="271.8" y="74.5">21</text>
<text x="241.3" y="79.6">16</text>
<text x="241.3" y="82.1">17</text>
<text x="271.8" y="82.1">25</text>
<text x="271.8" y="79.6">9</text>
<text x="260.3" y="87.2">QFN_24</text>
<text x="116.8" y="140.5">6</text>
<text x="116.8" y="143.1">5</text>
<text x="135.9" y="143.1">7</text>
<text x="116.8" y="148.2">1</text>
<text x="116.8" y="150.7">2</text>
<text x="116.8" y="153.2">3</text>
<text x="135.9" y="150.7">8</text>
<text x="135.9" y="153.2">4</text>
</g>
<g font-size="2.1">
<text x="246.4" y="45">SD0</text>
<text x="246.4" y="47.6">SC0</text>
<text x="265.4" y="47.6">SCL</text>
<text x="265.4" y="45">SDA</text>
<text x="246.4" y="50.1">SD1</text>
<text x="246.4" y="52.7">SC1</text>
<text x="246.4" y="55.2">SD2</text>
<text x="246.4" y="57.7">SC2</text>
<text x="246.4" y="65.4">SD4</text>
<text x="246.4" y="62.8">SC3</text>
<text x="246.4" y="60.3">SD3</text>
<text x="260.3" y="60.3">RESET_B</text>
<text x="266.7" y="65.4">A0</text>
<text x="246.4" y="70.4">SD5</text>
<text x="246.4" y="67.9">SC4</text>
<text x="266.7" y="67.9">A1</text>
<text x="266.7" y="70.4">A2</text>
<text x="246.4" y="75.5">SD6</text>
<text x="246.4" y="73">SC5</text>
<text x="265.4" y="75.5">VCC</text>
<text x="246.4" y="80.6">SD7</text>
<text x="246.4" y="83.1">SC7</text>
<text x="246.4" y="78.1">SC6</text>
<text x="259.1" y="83.1">THERMPAD</text>
<text x="265.4" y="80.6">GND</text>
<text x="120.6" y="141.6">SCL</text>
<text x="120.6" y="144.1">SDA</text>
<text x="120.6" y="149.2">A0</text>
<text x="130.8" y="144.1">WP</text>
<text x="120.6" y="151.7">A1</text>
<text x="120.6" y="154.3">A2</text>
<text x="129.5" y="151.7">VCC</text>
<text x="129.5" y="154.3">GND</text>
</g>
</svg>
